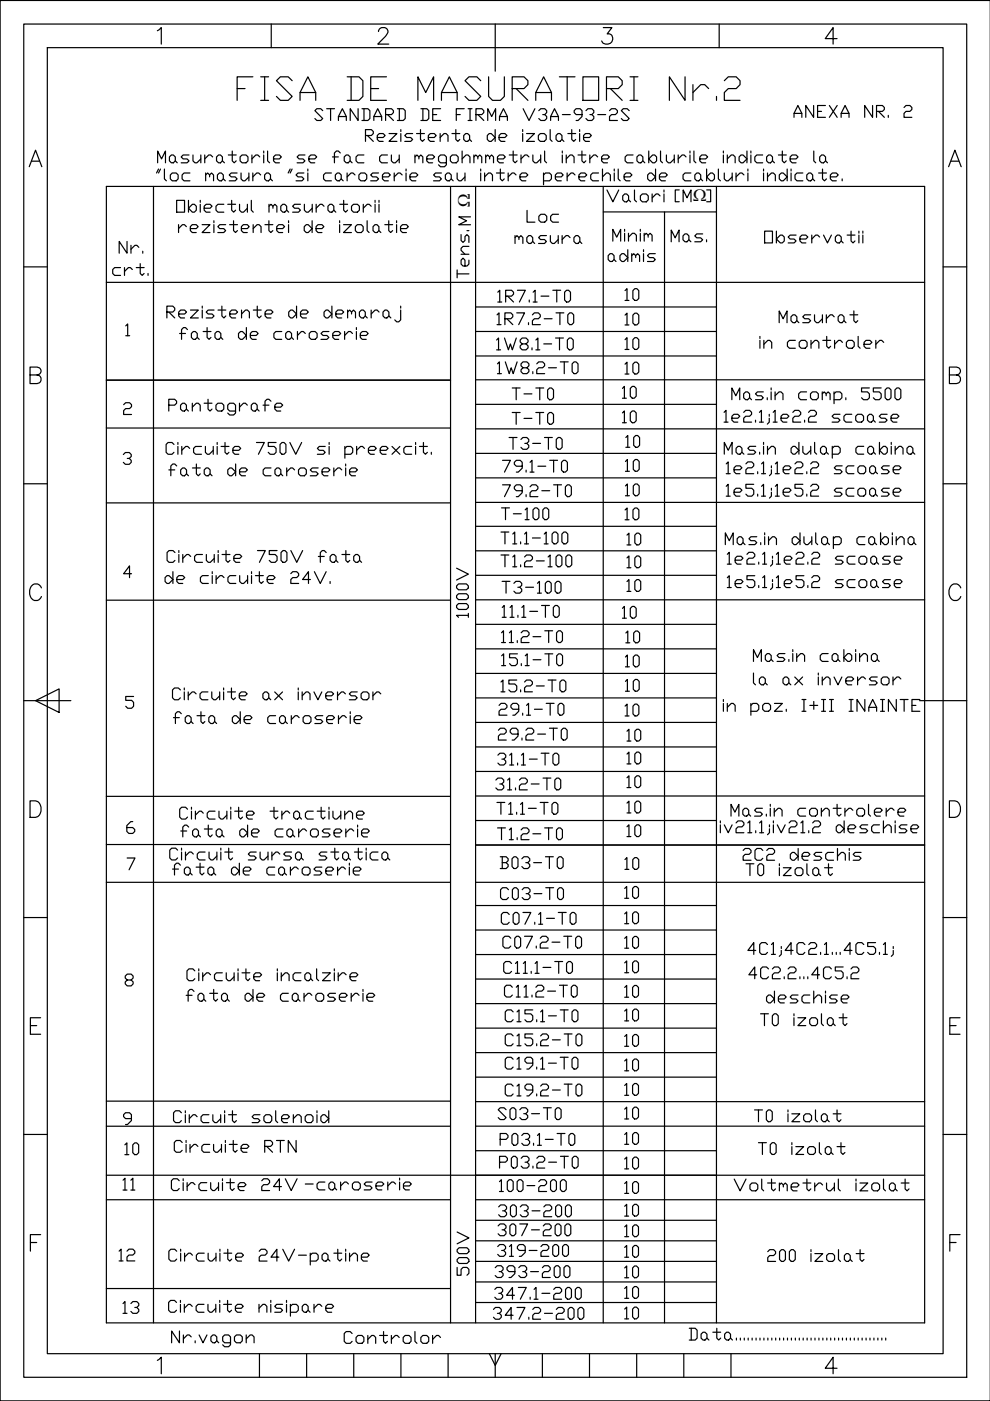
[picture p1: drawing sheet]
<svg xmlns="http://www.w3.org/2000/svg" width="210mm" height="297mm" viewBox="0 0 210 297" stroke-linecap="round" stroke-linejoin="round" font-family="sans-serif">
<!-- layer: 0 -->
<g fill="none" stroke="#000" stroke-width=".25">
<path d="M5 5.1h200v286.9h-200zM10 10.1h190v276.9h-190zM33.4 6.5l.8-.7v3.6M57.5 5.1v5M80.3 6.7a.89 .89 0 0 1 .6-.9h.7a.86 .86 0 0 1 .5 1.4l-2 2.2h2.3M105 5.1v10M127.9 5.8h1.8l-1 1.4a1.13 1.13 0 0 1 1.2 1.3 1.13 1.13 0 0 1-1.5 .9l-.5-.2-.3-.5M152.5 5.1v5M177.5 8.2h-2.5l1.6-2.4v3.6M210 .1h-210v296.9h210M6.2 35.3l1.3-3.5 1.4 3.5M6.7 34.2h1.7"/>
<path d="M22.6 39.5h173.4v241h-173.4zM32.5 39.5v241M33.4 34.5v-2.5l.8 1.7 .9-1.7v2.5M33.6 35.8l-.4 .9M34 35.8l-.4 .9M34.9 35.8v2.1l.4 .4M35.9 33.3l.4-.4h.4l.5 .4v.8l-.5 .4h-.4l-.4-.4zM36.1 37.1l.4-.4h.9l.4 .4v.8l-.4 .4h-.9l-.4-.4zM37.2 34.1l.4 .4M40.1 32.9h-1.3l-.4 .4 .4 .4h.9l.4 .4-.4 .4h-1.3M40.3 36.7h-1.3l-.4 .4v.8l.4 .4h1.3M40.9 32.9v1.2l.4 .4h.5l.8-.8"/>
<path d="M42.6 32.9v1.6M43.4 32.9v1.6M43.6 37.1l.4-.4 .4 .4v.4M43.6 36.7v1.6M44.4 37.1l.5-.4 .4 .4v1.2M45.1 33.3l-.4-.4h-.5l-.8 .8M45.9 33.3l.4-.4h.4l.5 .4v.8l-.5 .4h-.4l-.4-.4zM46.1 37.1l.4-.4h.4l.4 .4v.8l-.4 .4h-.4l-.4-.4zM47.2 34.1l.4 .4M47.3 37.9l.5 .4M48.4 32.9h1.7M49.2 32v2.1l.5 .4 .4-.4"/>
<path d="M50.3 36.7h-1.3l-.4 .4 .4 .4h.9l.4 .4-.4 .4h-1.3M50.9 33.3l.4-.4h.9l.4 .4v.8l-.4 .4h-.9l-.4-.4zM51.1 36.7v1.2l.4 .4h.4l.9-.8M52.8 36.7v1.6M53.4 32.9v1.6M53.6 36.7v1.6M55.1 33.3l-.4-.4h-.5l-.8 .8M55.3 37.1l-.4-.4h-.5l-.8 .8M55.9 32v.4M55.9 32.9v1.6M56.1 37.1l.4-.4h.4l.5 .4v.8l-.5 .4h-.4l-.4-.4zM56.7 32v2.1l.5 .4"/>
<path d="M57.4 37.9l.4 .4M58 33.7h1.2l.5-.4-.5-.4h-.8l-.4 .4v.8l.4 .4h.8M61.5 35.8l-.4 .9M61.9 35.8l-.4 .9M64.4 36.7h-1.2l-.4 .4 .4 .4h.8l.4 .4-.4 .4h-1.2M64.7 32.9h-1.3l-.4 .4 .4 .4h.8l.5 .4-.5 .4h-1.2M65.3 35.8v.5M65.3 36.7v1.6M65.5 33.7h1.2l.5-.4-.5-.4h-.8l-.4 .4v.8l.4 .4h.8M70.3 36.7h-1.3l-.4 .4v.8l.4 .4h1.3M70.5 33.3h1.2M71.1 37.1l.4-.4h.4l.4 .4v.8l-.4 .4h-.4l-.4-.4z"/>
<path d="M72.2 32.4l-.5-.4h-.4l-.4 .4v2.1M72.3 37.9l.5 .4M73 33.3l.4-.4h.4l.4 .4v.8l-.4 .4h-.4l-.4-.4zM73.6 36.7v1.6M74.2 34.1l.5 .4M75.3 37.1l-.5-.4h-.4l-.8 .8M76.1 37.1l.4-.4h.8l.5 .4v.8l-.5 .4h-.8l-.4-.4zM77.2 32.9h-1.3l-.4 .4v.8l.4 .4h1.3M80.3 36.7h-1.3l-.4 .4 .4 .4h.8l.5 .4-.5 .4h-1.2M81.1 37.5h1.2l.5-.4-.5-.4h-.8l-.4 .4v.8l.4 .4h.8M82.1 32.9h-1.2l-.4 .4v.8l.4 .4h1.2M83 32.9v1.2l.4 .4h.4l.8-.8"/>
<path d="M83.6 36.7v1.6M84.6 32.9v1.6M85.3 37.1l-.5-.4h-.4l-.8 .8M86.1 35.8v.5M86.1 36.7v1.6M86.9 37.5h1.3l.4-.4-.4-.4h-.9l-.4 .4v.8l.4 .4h.9M88 33.3l.4-.4 .4 .4v.4M88 32.9v1.6M88.8 33.3l.4-.4 .5 .4v1.2M90.5 33.7h1.2l.4-.4-.4-.4h-.8l-.4 .4v.8l.4 .4h.8M93.6 36.7h-1.3l-.4 .4 .4 .4h.9l.4 .4-.4 .4h-1.3M94.4 37.1l.4-.4h.4l.5 .4v.8l-.5 .4h-.4l-.4-.4z"/>
<path d="M94.6 34.5h-1.2l-.4-.4v-.8l.4-.4h.8l.4 .4v1.6l-.4 .5h-.8l-.4-.5M95.5 39.5v241M95.7 37.9l.4 .4M95.9 32.9h.8l.4 .4v.8l-.4 .4h-.8l-.4-.4v-.8zM96.9 36.7v1.2l.4 .4h.5l.8-.8M98 33.7l.8-.8h.4l.4 .4v1.2M98 32v2.5M98.6 36.7v1.6M100.5 33.3l.4-.4 .4 .4v.4M100.5 32.9v1.6M100.8 39.5v241M101.3 33.3l.4-.4 .4 .4v1.2"/>
<path d="M101.9 35.8v.5M101.9 36.7v1.6M102.8 37.5l.8-.8h.4l.4 .4v1.2M102.8 36.7v1.6M103 33.3l.4-.4 .4 .4v.4M103 32.9v1.6M103.8 33.3l.4-.4 .4 .4v1.2M105.3 36.7h1.6M105.5 33.7h1.2l.4-.4-.4-.4h-.8l-.4 .4v.8l.4 .4h.8M106.1 35.8v2.1l.4 .4 .4-.4M107.7 36.7v1.6M108.8 32v2.1l.4 .4 .4-.4"/>
<path d="M109.4 37.1l-.4-.4h-.4l-.9 .8M110.2 37.5h1.3l.4-.4-.4-.4h-.8l-.5 .4v.8l.5 .4h.8M110.5 32.9v1.6M112.1 33.3l-.4-.4h-.4l-.8 .8M113 32.9v1.2l.4 .4h.4l.8-.8M114.6 32.9v1.6M115.2 37.1l.5-.4h.8l.4 .4v.8l-.4 .4h-1.3M115.2 36.7v2.5M115.5 32v2.1l.4 .4M117.8 37.5h1.2l.4-.4-.4-.4h-.8l-.4 .4v.8l.4 .4h.8M119.2 32.9v1.6M120.1 33.7l.8-.8h.4l.4 .4v1.2"/>
<path d="M120.1 32.9v1.6M120.2 36.7v1.6M121.9 37.1l-.4-.4h-.4l-.9 .8M122.7 37.5h1.3l.4-.4-.4-.4h-.8l-.5 .4v.8l.5 .4h.8M123.4 32v2.1l.4 .4 .4-.4M125.1 32.9v1.6M126.7 33.3l-.4-.4h-.4l-.8 .8M126.9 36.7h-1.2l-.5 .4v.8l.5 .4h1.2M127.6 33.7h1.2l.4-.4-.4-.4h-.8l-.4 .4v.8l.4 .4h.8M127.7 37.5l.9-.8h.4l.4 .4v1.2M127.7 35.8v2.5M127.9 39.5v241"/>
<path d="M130.2 35.8v.5M130.2 36.7v1.6M131.1 35.8v2.1l.4 .4M132.3 37.5h1.3l.4-.4-.4-.4h-.9l-.4 .4v.8l.4 .4h.9M134.2 32.9h-1.2l-.5 .4v.8l.5 .4h1.2M135 33.3l.5-.4h.4l.4 .4v.8l-.4 .4h-.4l-.5-.4zM136.3 34.1l.4 .4M137.3 37.1l.4-.4h.5l.8 .8-.8 .8h-.5l-.4-.4zM137.6 32v2.5M138.4 32.9h.4l.4 .4v.8l-.4 .4h-.4l-.8-.8zM139 35.8v2.5M139.8 37.5h1.3l.4-.4-.4-.4h-.9l-.4 .4v.8l.4 .4h.9"/>
<path d="M140 32v2.1l.5 .4M141.3 32.9v1.2l.4 .4h.4l.9-.8M143 32.9v1.6M143.8 32.9v1.6M145.5 33.3l-.5-.4h-.4l-.8 .8M146.3 32v.4M146.3 32.9v1.6M146.5 36.7h-1.3l-.4 .4v.8l.4 .4h1.3M147.1 32v2.1l.4 .4M147.3 37.1l.4-.4h.5l.4 .4v.8l-.4 .4h-.5l-.4-.4zM148.4 33.7h1.2l.4-.4-.4-.4h-.8l-.4 .4v.8l.4 .4h.8M149.8 37.5l.9-.8h.4l.4 .4v.8l-.4 .4h-.4z"/>
<path d="M149.8 35.8v2.5M151.9 39.5v241M152.3 35.8v2.1l.4 .4M153.4 32v.4M153.4 32.9v1.6M153.6 36.7v1.2l.4 .4h.4l.8-.8M154.2 33.7l.8-.8h.5l.4 .4v1.2M154.2 32.9v1.6M155.2 36.7v1.6M156.1 36.7v1.6M157.1 32.9h.4l.9 .8-.9 .8h-.4l-.4-.4v-.8zM157.7 37.1l-.4-.4h-.4l-.8 .8"/>
<path d="M158.4 32v2.5M158.6 35.8v.5M158.6 36.7v1.6M159.2 32v.4M159.2 32.9v1.6M161.7 32.9h-1.2l-.5 .4v.8l.5 .4h1.2M161.9 35.8v.5M161.9 36.7v1.6M162.7 37.5l.9-.8h.4l.4 .4v1.2M162.7 36.7v1.6M163 32.9h.4l.4 .4v.8l-.4 .4h-.4l-.5-.4v-.8zM163.8 34.1l.4 .4"/>
<path d="M165 32.9h1.7M165.2 37.1l.5-.4h.4l.8 .8-.8 .8h-.4l-.5-.4zM165.9 32v2.1l.4 .4 .4-.4M166.9 35.8v2.5M167.5 33.7h1.3l.4-.4-.4-.4h-.8l-.5 .4v.8l.5 .4h.8M167.7 35.8v.5M167.7 36.7v1.6M170.2 36.7h-1.2l-.4 .4v.8l.4 .4h1.2M171.1 37.1l.4-.4h.4l.4 .4v.8l-.4 .4h-.4l-.4-.4zM172.3 37.9l.4 .4M172.5 32v2.1l.5 .4M173.6 36.7h1.6"/>
<path d="M173.8 33.3l.4-.4h.4l.4 .4v.8l-.4 .4h-.4l-.4-.4zM174.4 35.8v2.1l.4 .4 .4-.4M175 34.1l.5 .4M176.1 37.5h1.2l.4-.4-.4-.4h-.8l-.4 .4v.8l.4 .4h.8M178.6 37.9v.4M201.1 35.3l1.4-3.5 1.3 3.5M201.6 34.2h1.7M5 56.6h5M22.6 59.9h173.4M127.9 44.9h24M129.9 51.1v-2.5l.9 1.7 .8-1.7v2.5M132.4 48.6v.4"/>
<path d="M132.4 49.5v1.6M133.3 50.3l.8-.8h.4l.4 .4v1.2M133.3 49.5v1.6M135.8 48.6v.4M135.8 49.5v1.6M136.6 49.9l.4-.4 .4 .4v.4M136.6 49.5v1.6M137.4 49.9l.4-.4 .5 .4v1.2M140.9 44.9v235.6M200 56.6h5M6.4 79.5h1.5l.5-.2a.8 .8 0 0 0 0-1.3l-.5-.2h-1.5v3.5h1.5a.92 .92 0 0 0 .8-.9 .92 .92 0 0 0-.8-.9M26.7 69.1l.4-.4v2.5"/>
<path d="M26.7 71.2h.8M35.4 66.2h1.2l.5-.5v-.4l-.5-.4h-1.2v2.5M35.8 66.2l1.3 1.2M37.9 66.6h1.2l.4-.4-.4-.5h-.8l-.4 .5v.8l.4 .4h.8M40.4 65.7h1.6l-1.6 1.7h1.6M42.9 64.9v.4M42.9 65.7v1.7M45.4 65.7h-1.3l-.4 .5 .4 .4h.9l.4 .4-.4 .4h-1.3M46.2 65.7h1.7M47 64.9v2.1l.5 .4 .4-.4M48.7 66.6h1.3l.4-.4-.4-.5h-.9l-.4 .5v.8l.4 .4h.9M51.2 66.6l.8-.9h.5l.4 .5v1.2"/>
<path d="M51.2 65.7v1.7M53.7 65.7h1.7M54.5 64.9v2.1l.5 .4 .4-.4M56.2 66.6h1.3l.4-.4-.4-.5h-.9l-.4 .5v.8l.4 .4h.9M61.6 65.7h.4l.9 .9-.9 .8h-.4l-.4-.4v-.8zM62.9 64.9v2.5M63.7 66.6h1.3l.4-.4-.4-.5h-.9l-.4 .5v.8l.4 .4h.9M69.1 65.7h.4l.9 .9-.9 .8h-.4l-.4-.4v-.8zM70.4 64.9v2.5M71.2 66.6h1.3l.4-.4-.4-.5h-.9l-.4 .5v.8l.4 .4h.9M73.7 66.2l.4-.5 .4 .5v.4M73.7 65.7v1.7"/>
<path d="M74.5 66.2l.5-.5 .4 .5v1.2M76.6 65.7h.4l.4 .5v.8l-.4 .4h-.4l-.4-.4v-.8zM78.7 65.7v1.7M80.4 66.2l-.4-.5h-.5l-.8 .9M81.6 65.7h.4l.5 .5v.8l-.5 .4h-.4l-.4-.4v-.8zM82.5 67l.4 .4M85 65.7v2.1l-.5 .4h-.4l-.4-.4M85 64.9v.4M100.8 65.1h51.1M100.8 70.3h51.1M100.8 75.5h51.1M201.3 79.5h1.5l.5-.2a.8 .8 0 0 0 0-1.3l-.5-.2h-1.5v3.5h1.5a.92 .92 0 0 0 .9-.9 .92 .92 0 0 0-.9-.9"/>
<path d="M22.6 90.7h72.9M22.6 80.6h72.9M26.2 96.4l.4-.5h.8l.4 .5v.4l-.4 .4h-.4M26.2 85.8l.4-.4h.9l.4 .4v.4l-.4 .4h-.9l-.4 .5v.8h1.7M27.4 97.2l.4 .4v.4l-.4 .4h-.8l-.4-.4M36.9 94.2l-.4-.4h-.9l-.4 .4v1.7l.4 .4h.9l.4-.4M37.7 93.8v.4M37.7 94.7v1.6M38.5 94.7v1.6M40.2 95.1l-.4-.4h-.4l-.9 .8M42.7 94.7h-1.2l-.5 .4v.8l.5 .4h1.2M43.6 94.7v1.2l.4 .4h.4l.8-.8"/>
<path d="M45.2 94.7v1.6M46 93.8v.4M46 94.7v1.6M46.9 94.7h1.6M47.7 93.8v2.1l.4 .4 .4-.4M49.4 95.5h1.2l.4-.4-.4-.4h-.8l-.4 .4v.8l.4 .4h.8M54.4 93.8h1.6l-1.2 2.5M58.5 93.8h-1.6v.9h1.2l.4 .4v.8l-.4 .4h-.8l-.4-.4M59.4 94.2l.4-.4h.4l.4 .4v1.7l-.4 .4h-.4l-.4-.4zM61.5 93.8l1.2 2.5 1.3-2.5M69 94.7h-1.3l-.4 .4 .4 .4h.8l.5 .4-.5 .4h-1.2M69.8 93.8v.4"/>
<path d="M69.8 94.7v1.6M73.1 95.1l.4-.4h.9l.4 .4v.8l-.4 .4h-1.3M73.1 94.7v2.5M75.6 94.7v1.6M77.3 95.1l-.4-.4h-.4l-.9 .8M78.1 95.5h1.3l.4-.4-.4-.4h-.9l-.4 .4v.8l.4 .4h.9M80.6 95.5h1.3l.4-.4-.4-.4h-.9l-.4 .4v.8l.4 .4h.9M83.1 94.7l1.7 1.6M84.8 94.7l-1.7 1.6M87.3 94.7h-1.3l-.4 .4v.8l.4 .4h1.3M88.1 93.8v.4M88.1 94.7v1.6"/>
<path d="M88.9 94.7h1.7M89.8 93.8v2.1l.4 .4 .4-.4M91.5 95.9v.4M100.8 96.1h51.1M100.8 90.9h95.2M100.8 85.7h51.1M100.8 80.5h95.2M153.5 87.4l.4-.4v2.5M153.5 89.5h.9M153.6 96.3v-2.5l.8 1.7 .8-1.7v2.5M154 98.3l.4-.4v2.5M155.2 84.7v-2.4l.8 1.6 .8-1.6v2.4"/>
<path d="M155.2 88.7h1.2l.5-.4-.5-.5h-.8l-.4 .5v.8l.4 .4h.8M155.6 99.6h1.3l.4-.4-.4-.4h-.8l-.5 .4v.8l.5 .4h.8M156.5 94.6h.4l.4 .4v.9l-.4 .4h-.4l-.4-.4v-.9zM157.3 95.9l.4 .4M157.7 83.5l.4-.4h.4l.4 .4v.8l-.4 .4h-.4l-.4-.4zM157.7 87.4l.4-.4h.8l.5 .4v.4l-.5 .5h-.8l-.4 .4v.8h1.7M158.1 98.3l.5-.4h.8l.4 .4v.5l-.4 .4h-.8l-.5 .4v.8h1.7M158.9 84.3l.4 .4M160.2 89.1v.4M160.2 94.6h-1.2l-.4 .4 .4 .5h.8l.4 .4-.4 .4h-1.2M161 87.4l.4-.4v2.5M161 89.5h.9"/>
<path d="M161.1 95.9v.4M161.5 98.3l.4-.4v2.5M161.8 83.1h-1.2l-.4 .4 .4 .4h.8l.4 .4-.4 .4h-1.2M161.9 93.8v.4M161.9 94.6v1.7M162.7 84.3v.4M162.7 95.5l.9-.9h.4l.4 .4v1.3M162.7 94.6v1.7M163.1 88.7v.8l-.4 .4M163.1 87.8v.5M163.5 82.3v.4M163.5 83.1v1.6"/>
<path d="M163.6 99.6v.8l-.5 .5M163.6 98.8v.4M163.9 87.4l.4-.4v2.5M163.9 89.5h.9M164.3 83.9l.9-.8h.4l.4 .4v1.2M164.3 83.1v1.6M164.4 98.3l.4-.4v2.5M165.6 88.7h1.2l.5-.4-.5-.5h-.8l-.4 .5v.8l.4 .4h.8M166.1 99.6h1.2l.4-.4-.4-.4h-.8l-.4 .4v.8l.4 .4h.8M167.7 95l.4-.4h.5l.8 .9-.8 .8h-.5l-.4-.4zM168.1 87.4l.4-.4h.8l.5 .4v.4l-.5 .5h-.8l-.4 .4v.8h1.7M168.6 98.3l.4-.4h.8l.4 .4v.5l-.4 .4h-.8l-.4 .4v.8h1.6"/>
<path d="M169.4 93.8v2.5M170.2 94.6v1.3l.4 .4h.5l.8-.8M170.6 89.1v.4M171 83.1h-1.2l-.5 .4v.8l.5 .4h1.2M171.4 87.4l.5-.4h.8l.4 .4v.4l-.4 .5h-.8l-.5 .4v.8h1.7M171.8 83.5l.5-.4h.8l.4 .4v.8l-.4 .4h-.8l-.5-.4zM171.9 98.3l.4-.4h.8l.5 .4v.5l-.5 .4h-.8l-.4 .4v.8h1.7M171.9 94.6v1.7M172.7 93.8v2.1l.4 .4M174 95l.4-.4h.4l.4 .4v.9l-.4 .4h-.4l-.4-.4zM174.3 83.5l.5-.4 .4 .4v.4M174.3 83.1v1.6"/>
<path d="M175.2 83.5l.4-.4 .4 .4v1.2M175.2 95.9l.4 .4M176.5 95l.4-.4h.8l.4 .4v.9l-.4 .4h-1.2M176.5 94.6v2.5M176.8 83.5l.4-.4h.9l.4 .4v.8l-.4 .4h-1.3M176.8 83.1v2.5M178.1 87.8h-1.3l-.4 .5 .4 .4h.9l.4 .4-.4 .4h-1.3M178.6 98.8h-1.3l-.4 .4 .4 .4h.8l.5 .4-.5 .4h-1.2M179.3 84.3v.4M180.6 87.8h-1.3l-.4 .5v.8l.4 .4h1.3M181 98.8h-1.2l-.4 .4v.8l.4 .4h1.2M181.4 88.3l.4-.5h.9l.4 .5v.8l-.4 .4h-.9l-.4-.4z"/>
<path d="M181.9 99.2l.4-.4h.8l.4 .4v.8l-.4 .4h-.8l-.4-.4zM183.1 94.6h-1.2l-.4 .4v.9l.4 .4h1.2M183.9 88.3l.4-.5h.5l.4 .5v.8l-.4 .4h-.5l-.4-.4zM184.3 82.3h-1.6v.8h1.2l.4 .4v.8l-.4 .4h-.8l-.4-.4M184.4 99.2l.4-.4h.4l.4 .4v.8l-.4 .4h-.4l-.4-.4zM184.4 94.6h.4l.4 .4v.9l-.4 .4h-.4l-.4-.4v-.9zM185.2 89.1l.4 .4M185.2 95.9l.4 .4M186.5 95.5l.8-.9h.4l.4 .4v.9l-.4 .4h-.4zM186.5 93.8v2.5M186.8 82.3h-1.6v.8h1.2l.4 .4v.8l-.4 .4h-.8l-.4-.4M188.1 82.3h.4l.4 .4v1.6l-.4 .4h-.4l-.4-.4v-1.6z"/>
<path d="M188.1 87.8h-1.3l-.4 .5 .4 .4h.9l.4 .4-.4 .4h-1.3M188.6 98.8h-1.3l-.4 .4 .4 .4h.8l.5 .4-.5 .4h-1.2M188.9 88.7h1.3l.4-.4-.4-.5h-.9l-.4 .5v.8l.4 .4h.9M189 93.8v.4M189 94.6v1.7M189.4 99.6h1.2l.5-.4-.5-.4h-.8l-.4 .4v.8l.4 .4h.8M189.7 82.7l.5-.4h.4l.4 .4v1.6l-.4 .4h-.4l-.5-.4zM189.8 95.5l.8-.9h.5l.4 .4v1.3M189.8 94.6v1.7M192.3 95l.4-.4h.4l.4 .4v.9l-.4 .4h-.4l-.4-.4zM193.5 95.9l.5 .4M5 102.6h5"/>
<path d="M22.6 106.6h72.9M100.8 106.5h95.2M100.8 101.3h51.1M100.8 111.6h51.1M100.8 116.8h51.1M107.1 112.8v2.5M108.7 113.2l.4-.4v2.5M111.2 113.2l.4-.4v2.5M112.9 114.1h1.7M115.4 113.2l.4-.4v2.5M117.5 112.8h.4l.4 .4v1.7l-.4 .4h-.4l-.4-.4v-1.7zM119.5 112.8h.5l.4 .4v1.7l-.4 .4h-.5l-.4-.4v-1.7z"/>
<path d="M153.8 115.5v-2.5l.8 1.6 .9-1.6v2.5M154 103.1l.4-.4v2.5M154 100.4h.8M154 105.2h.8M154.2 117.5l.4-.4v2.5M154.2 119.6h.8M155.6 104.4h1.3l.4-.5-.4-.4h-.8l-.5 .4v.9l.5 .4h.8M155.9 118.8h1.2l.4-.5-.4-.4h-.8l-.4 .4v.9l.4 .4h.8M156.7 113.8h.4l.4 .4v.8l-.4 .5h-.4l-.4-.5v-.8zM157.5 115l.5 .5M158.4 117.5l.4-.4h.8l.4 .4v.4l-.4 .4h-.8l-.4 .5v.8h1.6M159.8 102.7h-1.7v.8h1.3l.4 .4v.9l-.4 .4h-.8l-.5-.4"/>
<path d="M160.5 113.8h-1.3l-.4 .4 .4 .4h.8l.5 .4-.5 .5h-1.2M160.6 100v.4M160.6 104.8v.4M160.9 119.2v.4M161.3 115v.5M161.5 103.1l.4-.4v2.5M161.5 100.4h.8M161.5 105.2h.8M161.7 117.5l.4-.4v2.5M161.7 119.6h.8M162.1 113v.4M162.1 113.8v1.7"/>
<path d="M163 114.6l.8-.8h.4l.4 .4v1.3M163 113.8v1.7M163.6 104.4v.8l-.5 .4M163.6 103.5v.4M163.8 118.8v.8l-.4 .4M163.8 117.9v.4M164.4 103.1l.4-.4v2.5M164.4 100.4h.8M164.4 105.2h.8M164.6 117.5l.4-.4v2.5M164.6 119.6h.8M166.1 104.4h1.2l.4-.5-.4-.4h-.8l-.4 .4v.9l.4 .4h.8"/>
<path d="M166.3 118.8h1.2l.4-.5-.4-.4h-.8l-.4 .4v.9l.4 .4h.8M168.4 113.8h.4l.8 .8-.8 .9h-.4l-.4-.5v-.8zM168.8 117.5l.4-.4h.8l.4 .4v.4l-.4 .4h-.8l-.4 .5v.8h1.6M169.6 113v2.5M170.2 102.7h-1.6v.8h1.2l.4 .4v.9l-.4 .4h-.8l-.4-.4M170.5 113.8v1.2l.4 .5h.4l.8-.9M171.1 100v.4M171.1 104.8v.4M171.3 119.2v.4M171.9 103.1l.4-.4h.8l.5 .4v.4l-.5 .4h-.8l-.4 .5v.8h1.7M172.1 117.5l.4-.4h.9l.4 .4v.4l-.4 .4h-.9l-.4 .5v.8h1.7M172.1 113.8v1.7"/>
<path d="M173 113v2l.4 .5M174.6 113.8h.4l.5 .4v.8l-.5 .5h-.4l-.4-.5v-.8zM175.5 115l.4 .5M176.7 114.2l.4-.4h.8l.5 .4v.8l-.5 .5h-1.2M176.7 113.8v2.5M178.6 103.5h-1.3l-.4 .4 .4 .5h.8l.5 .4-.5 .4h-1.2M178.8 117.9h-1.3l-.4 .4 .4 .5h.9l.4 .4-.4 .4h-1.3M181 103.5h-1.2l-.4 .4v.9l.4 .4h1.2M181.3 117.9h-1.3l-.4 .4v.9l.4 .4h1.3M181.9 103.9l.4-.4h.8l.4 .4v.9l-.4 .4h-.8l-.4-.4zM182.1 118.3l.4-.4h.9l.4 .4v.9l-.4 .4h-.9l-.4-.4zM183.4 113.8h-1.3l-.4 .4v.8l.4 .5h1.3"/>
<path d="M184.2 114.2l.4-.4h.4l.4 .4v.8l-.4 .5h-.4l-.4-.5zM184.4 103.9l.4-.4h.4l.4 .4v.9l-.4 .4h-.4l-.4-.4zM184.6 118.3l.4-.4h.4l.5 .4v.9l-.5 .4h-.4l-.4-.4zM185.4 115l.5 .5M185.6 100l.4 .4M185.6 104.8l.4 .4M185.9 119.2l.4 .4M186.7 113v2.5M187.5 113.8h.4l.5 .4v.8l-.5 .5h-.4l-.8-.9zM188.6 103.5h-1.3l-.4 .4 .4 .5h.8l.5 .4-.5 .4h-1.2M188.8 117.9h-1.3l-.4 .4 .4 .5h.9l.4 .4-.4 .4h-1.3M189.2 113v.4"/>
<path d="M189.2 113.8v1.7M189.4 104.4h1.2l.5-.5-.5-.4h-.8l-.4 .4v.9l.4 .4h.8M189.6 118.8h1.3l.4-.5-.4-.4h-.9l-.4 .4v.9l.4 .4h.9M190 114.6l.9-.8h.4l.4 .4v1.3M190 113.8v1.7M192.9 113.8h.5l.4 .4v.8l-.4 .5h-.5l-.4-.5v-.8zM193.8 115l.4 .5M200 102.6h5M8.8 124.6a1.28 1.28 0 0 0-1.5-.8 1.28 1.28 0 0 0-1 1.3 1.61 1.61 0 0 0 1.6 2.2l.4-.2 .5-.6M22.6 127.3h72.9M27.9 121.6h-1.7l1.3-1.6v2.5M100.8 122h51.1"/>
<path d="M100.8 127.2h95.2M100.8 137.6h51.1M100.8 132.4h51.1M106.4 139l.4-.4v2.5M109.7 138.6h-1.7v.9h1.3l.4 .4v.8l-.4 .4h-.9l-.4-.4M111.4 139l.4-.4v2.5M113 139.9h1.7M116.4 138.6v2.5M118 139l.4-.4h.5l.4 .4v1.7l-.4 .4h-.5l-.4-.4zM154.2 122.5l.4-.4v2.5M154.2 124.6h.8M155.9 123.7h1.2l.4-.4-.4-.4h-.8l-.4 .4v.8l.4 .5h.8"/>
<path d="M160 122.1h-1.6v.8h1.2l.4 .4v.8l-.4 .5h-.8l-.4-.5M160.9 124.1v.5M161.7 122.5l.4-.4v2.5M161.7 124.6h.8M163.8 123.7v.9l-.4 .4M163.8 122.9v.4M164.6 122.5l.4-.4v2.5M164.6 124.6h.8M166.3 123.7h1.2l.4-.4-.4-.4h-.8l-.4 .4v.8l.4 .5h.8M170.4 122.1h-1.6v.8h1.2l.4 .4v.8l-.4 .5h-.8l-.4-.5M171.3 124.1v.5M172.1 122.5l.4-.4h.9l.4 .4v.4l-.4 .4h-.9l-.4 .4v.9h1.7"/>
<path d="M178.8 122.9h-1.3l-.4 .4 .4 .4h.9l.4 .4-.4 .5h-1.3M181.3 122.9h-1.3l-.4 .4v.8l.4 .5h1.3M182.1 123.3l.4-.4h.9l.4 .4v.8l-.4 .5h-.9l-.4-.5zM184.6 123.3l.4-.4h.4l.5 .4v.8l-.5 .5h-.4l-.4-.5zM185.9 124.1l.4 .5M188.8 122.9h-1.3l-.4 .4 .4 .4h.9l.4 .4-.4 .5h-1.3M189.6 123.7h1.3l.4-.4-.4-.4h-.9l-.4 .4v.8l.4 .5h.9M203.7 124.6a1.29 1.29 0 0 0-1.5-.8 1.29 1.29 0 0 0-1 1.3 1.62 1.62 0 0 0 1.7 2.2l.6-.5 .2-.3M5 148.6h10M7.5 148.6l5-2.5v5zM28.3 147.7h-1.6v.8h1.2l.4 .4v.8l-.4 .5h-.8l-.4-.5M100.8 142.8h51.1"/>
<path d="M100.8 148h51.1M100.8 153.2h51.1M100.8 158.4h51.1M106.4 141.1h.8M110.5 140.7v.4M111.4 141.1h.8M153.4 148.3v.4M153.4 149.1v1.7M154.2 150l.8-.9h.5l.4 .5v1.2M154.2 149.1v1.7M159.2 149.6l.4-.5h.9l.4 .5v.8l-.4 .4h-1.3M159.2 149.1v2.5"/>
<path d="M161.7 149.6l.4-.5h.9l.4 .5v.8l-.4 .4h-.9l-.4-.4zM164.2 149.1h1.7l-1.7 1.7h1.7M166.7 150.4v.4M170 150.8h.9M170.5 148.3v2.5M171.7 149.6h1.7M172.5 148.7v1.7M174.2 150.8h.8M174.6 148.3v2.5M175.9 150.8h.8M176.3 148.3v2.5M180 150.8h.9"/>
<path d="M180.4 148.3v2.5M183.4 148.3v2.5l-1.7-2.5v2.5M184.2 150.8v-.8l.8-1.7 .9 1.7v.8M184.2 150h1.7M186.7 150.8h.8M187.1 148.3v2.5M190 148.3v2.5l-1.6-2.5v2.5M191.7 148.3v2.5M193.4 149.6h.8M195 148.6h10M195 148.3h-1.6v2.5h1.6M6.4 169.8h1.1a1.87 1.87 0 0 1 1.2 1.7 1.87 1.87 0 0 1-1.2 1.8h-1.1z"/>
<path d="M22.6 179.1h72.9M22.6 168.8h72.9M28.1 174.2h-.4l-.8 .8v1.3l.4 .4h.8l.5-.4v-.4l-.5-.4h-1.2M48.5 179.8v2.1l.4 .4 .4-.4M71 179.8v2.1l.4 .4 .4-.4M76 179.8v2.1l.4 .4 .4-.4M100.8 179.2h95.2M100.8 163.6h51.1M100.8 168.8h95.2M100.8 174h51.1M152.7 174.9v1.7M153.6 174.9l.8 1.7 .8-1.7"/>
<path d="M156.1 174.5l.4-.5h.8l.4 .5v.4l-.4 .4h-.8l-.4 .4v.9h1.6M158.6 174.5l.4-.5v2.6M158.6 176.6h.8M160.2 176.1v.5M161.1 174.5l.4-.5v2.6M161.1 176.6h.8M163.1 175.7v.9l-.4 .4M164 174.9v1.7M164.8 174.9l.8 1.7 .9-1.7M167.3 174.5l.4-.5h.9l.4 .5v.4l-.4 .4h-.9l-.4 .4v.9h1.7M169.8 174.5l.4-.5v2.6M169.8 176.6h.8"/>
<path d="M171.5 176.1v.5M172.3 174.5l.4-.5h.9l.4 .5v.4l-.4 .4h-.9l-.4 .4v.9h1.7M177.7 174.9h.4l.9 .8-.9 .9h-.4l-.4-.5v-.8zM179 174v2.6M179.8 175.7h1.2l.5-.4-.5-.4h-.8l-.4 .4v.8l.4 .5h.8M184 174.9h-1.3l-.4 .4 .4 .4h.8l.5 .4-.5 .5h-1.2M186.5 174.9h-1.3l-.4 .4v.8l.4 .5h1.3M187.3 175.7l.8-.8h.5l.4 .4v1.3M187.3 174v2.6M189.8 174.9v1.7M192.3 174.9h-1.2l-.5 .4 .5 .4h.8l.4 .4-.4 .5h-1.3M193.1 175.7h1.3l.4-.4-.4-.4h-.9l-.4 .4v.8l.4 .5h.9"/>
<path d="M201.3 169.8h1.2a1.87 1.87 0 0 1 1.2 1.7 1.87 1.87 0 0 1-1.2 1.8h-1.2zM5 194.5h5M22.6 187.1h72.9M27 181.9h1.6l-1.2 2.5M37.7 180.2l-.5-.4h-.8l-.4 .4v1.7l.4 .4h.8l.5-.4M80.1 180.7h-1.2l-.4 .4v.8l.4 .4h1.2M81 181.1l.4-.4h.4l.4 .4v.8l-.4 .4h-.4l-.4-.4zM82.2 181.9l.4 .4M100.8 187.1h95.2M100.8 192h51.1M100.8 197.2h51.1M185.6 199.9h-1.6v.8h1.2l.4 .4v.8l-.4 .4h-.8l-.4-.4"/>
<path d="M200 194.5h5M6.4 217.5h1.4M8.6 215.8h-2.2v3.5h2.2M27 207.8l-.4-.4v-.5l.4-.4h.8l.4 .4v.5l-.4 .4h-.8l-.4 .4v.4l.4 .4h.8l.4-.4v-.4l-.4-.4M100.8 202.4h51.1M100.8 207.6h51.1M100.8 212.8h51.1M100.8 218h51.1M108.8 214.5l-.4-.4h-.9l-.4 .4v1.7l.4 .4h.9l.4-.4M109.6 214.5l.4-.4v2.5M113 214.1h-1.7v.9h1.2l.5 .4v.8l-.5 .4h-.8l-.4-.4M113.8 216.2v.4"/>
<path d="M114.6 214.5l.4-.4v2.5M116.3 215.4h1.7M119.6 214.1v2.5M121.3 214.5l.4-.4h.4l.4 .4v1.7l-.4 .4h-.4l-.4-.4zM160.2 201.5h-1.6l1.2-1.6v2.4M160.4 206.7h-1.6l1.2-1.7v2.5M162.7 200.3l-.4-.4h-.8l-.4 .4v1.6l.4 .4h.8l.4-.4M162.9 205.4l-.4-.4h-.8l-.4 .4v1.7l.4 .4h.8l.4-.4M163.6 200.3l.4-.4v2.4M163.6 202.3h.8M163.8 205.4l.4-.4h.8l.4 .4v.5l-.4 .4h-.8l-.4 .4v.8h1.6M165.7 201.5v.8l-.5 .5"/>
<path d="M165.7 200.7v.4M166.3 207.1v.4M167.1 205.4l.4-.4h.8l.5 .4v.5l-.5 .4h-.8l-.4 .4v.8h1.7M168.1 201.5h-1.6l1.2-1.6v2.4M169.6 207.1v.4M170.4 207.1v.4M170.6 200.3l-.4-.4h-.8l-.4 .4v1.6l.4 .4h.8l.4-.4M171.3 207.1v.4M171.5 200.3l.4-.4h.8l.4 .4v.4l-.4 .4h-.8l-.4 .4v.8h1.6M173.8 206.7h-1.7l1.3-1.7v2.5M174 201.9v.4M174.8 200.3l.4-.4v2.4"/>
<path d="M174.8 202.3h.8M176.3 205.4l-.4-.4h-.9l-.4 .4v1.7l.4 .4h.9l.4-.4M176.5 201.9v.4M177.3 201.9v.4M178.1 201.9v.4M178.8 205h-1.7v.9h1.3l.4 .4v.8l-.4 .4h-.9l-.4-.4M179.6 207.1v.4M180.4 205.4l.4-.4h.9l.4 .4v.5l-.4 .4h-.9l-.4 .4v.8h1.7M180.6 201.5h-1.6l1.2-1.6v2.4M183.1 200.3l-.4-.4h-.8l-.4 .4v1.6l.4 .4h.8l.4-.4M186.5 201.9v.4M187.3 200.3l.4-.4v2.4"/>
<path d="M187.3 202.3h.8M189.4 201.5v.8l-.4 .5M189.4 200.7v.4M201.4 217.5h1.3M203.5 215.8h-2.1v3.5h2.1M22.6 233.5h72.9M22.6 238.8h72.9M27.9 237.2h-1.3l-.4-.5v-.4l.4-.4h.9l.4 .4v1.3l-.9 .8h-.4M100.8 238.8h95.2M100.8 223.2h51.1M100.8 228.4h51.1M100.8 233.6h95.2"/>
<path d="M5 240.5h5M22.6 249.2h173.4M22.6 254.4h72.9M100.8 244h51.1M100.8 254.4h95.2M100.8 258.7h51.1M200 240.5h5M6.4 263.4h1.4M8.6 261.8h-2.2v3.5M22.6 273.2h72.9M37.4 276.1l-.4-.4h-.8l-.4 .4v1.7l.4 .4h.8l.4-.4M37.5 265.3l-.4-.4h-.9l-.4 .4v1.7l.4 .4h.9l.4-.4"/>
<path d="M38.3 275.7v.4M38.3 276.5v1.7M38.3 264.9v.4M38.3 265.7v1.7M39.1 276.5v1.7M39.1 265.7v1.7M40.8 277l-.5-.5h-.4l-.8 .9M40.8 266.1l-.4-.4h-.4l-.9 .8M43.3 276.5h-1.3l-.4 .5v.8l.4 .4h1.3M43.3 265.7h-1.3l-.4 .4v.9l.4 .4h1.3M44.1 276.5v1.3l.4 .4h.4l.9-.8M44.1 265.7v1.3l.4 .4h.5l.8-.9"/>
<path d="M45.8 276.5v1.7M45.8 265.7v1.7M46.6 275.7v.4M46.6 276.5v1.7M46.6 264.9v.4M46.6 265.7v1.7M47.4 276.5h1.7M47.5 265.7h1.6M48.2 275.7v2.1l.5 .4 .4-.4M48.3 264.9v2.1l.4 .4 .4-.4M49.9 277.4h1.3l.4-.4-.4-.5h-.9l-.4 .5v.8l.4 .4h.9M50 266.5h1.2l.4-.4-.4-.4h-.8l-.4 .4v.9l.4 .4h.8"/>
<path d="M54.9 277.4l.8-.9h.5l.4 .5v1.2M54.9 276.5v1.7M55 265.3l.4-.4h.8l.4 .4v.4l-.4 .4h-.8l-.4 .4v.9h1.6M57.4 275.7v.4M57.4 276.5v1.7M59.1 266.5h-1.6l1.2-1.6v2.5M59.9 276.5h-1.2l-.4 .5 .4 .4h.8l.4 .4-.4 .4h-1.2M60 264.9l1.2 2.5 1.3-2.5M60.7 275.7v.4M60.7 276.5v1.7M61.6 277l.4-.5h.8l.4 .5v.8l-.4 .4h-1.2M61.6 276.5v2.5"/>
<path d="M63.3 266.1h1.7M64.5 276.5h.4l.4 .5v.8l-.4 .4h-.4l-.4-.4v-.8zM65.3 277.8l.4 .4M65.8 266.1l.4-.4h.8l.5 .4v.9l-.5 .4h-1.2M65.8 265.7v2.5M66.6 276.5v1.7M68.2 277l-.4-.5h-.4l-.8 .9M68.3 266.1l.4-.4h.4l.4 .4v.9l-.4 .4h-.4l-.4-.4zM69.1 277.4h1.2l.4-.4-.4-.5h-.8l-.4 .5v.8l.4 .4h.8M69.5 267l.5 .4M70.8 265.7h1.7M71.6 264.9v2.1l.4 .4 .5-.4"/>
<path d="M73.3 264.9v.4M73.3 265.7v1.7M74.1 266.5l.9-.8h.4l.4 .4v1.3M74.1 265.7v1.7M76.6 266.5h1.3l.4-.4-.4-.4h-.9l-.4 .4v.9l.4 .4h.9M100.8 263.1h51.1M100.8 267.4h51.1M100.8 271.8h51.1M100.8 276.2h51.1M201.4 263.4h1.3M203.5 261.8h-2.1v3.5M33.4 288.4l.8-.6v3.5"/>
<path d="M38 282.2v2.5l-1.6-2.5v2.5M38.9 283v1.7M40.5 283.4l-.4-.4h-.4l-.8 .9M41.4 284.3v.4M42.2 283l.8 1.7 .9-1.7M44.7 283.4l.4-.4h.4l.5 .4v.9l-.5 .4h-.4l-.4-.4zM46 284.3l.4 .4M48.9 284.7h-1.3l-.4-.4v-.9l.4-.4h.9l.4 .4v1.7l-.4 .4h-.9l-.4-.4M49.7 283.4l.4-.4h.9l.4 .4v.9l-.4 .4h-.9l-.4-.4zM52.2 283.9l.8-.9h.5l.4 .4v1.3M52.2 283v1.7M55 287v5"/>
<path d="M65 287v5M75 287v5M85 287v5M95 287v5M103.7 287l1.3 2.5 1.2-2.5M105 287v5M115 287v5M125 287v5M135 287v5M145 287v5M146.1 281.6h1.3l.4 .4v1.7l-.4 .4h-1.3M146.6 281.6v2.5"/>
<path d="M148.6 282.9l.5-.4h.4l.4 .4v.8l-.4 .4h-.4l-.5-.4zM149.9 283.7l.4 .4M151.1 282.5h1.7M152 281.6v2.1l.4 .4 .4-.4M154.1 282.5h.4l.4 .4v.8l-.4 .4h-.4l-.5-.4v-.8zM154.9 283.7l.4 .4M155 287v5M156.1 283.7v.4M157 283.7v.4M157.8 283.7v.4M158.6 283.7v.4M159.5 283.7v.4"/>
<path d="M160.3 283.7v.4M161.1 283.7v.4M162 283.7v.4M162.8 283.7v.4M163.6 283.7v.4M164.5 283.7v.4M165.3 283.7v.4M166.1 283.7v.4M167 283.7v.4M167.8 283.7v.4M168.6 283.7v.4M169.5 283.7v.4"/>
<path d="M170.3 283.7v.4M171.1 283.7v.4M172 283.7v.4M172.8 283.7v.4M173.6 283.7v.4M174.5 283.7v.4M175.3 283.7v.4M176.1 283.7v.4M177 283.7v.4M177.5 290.1h-2.5l1.6-2.3v3.5M177.8 283.7v.4M178.6 283.7v.4"/>
<path d="M179.5 283.7v.4M180.3 283.7v.4M181.1 283.7v.4M182 283.7v.4M182.8 283.7v.4M183.6 283.7v.4M184.5 283.7v.4M185.3 283.7v.4M186.1 283.7v.4M187 283.7v.4M187.8 283.7v.4"/>
</g>
<text font-size="8.8" x="49" y="22.6">FISA DE MASURATORI Nr.2</text>
<text font-size="7.1" x="34.6" y="89.3">Pantografe</text>
<g font-size="6.2">
<text x="131.2" y="75.5">10</text>
<text x="130.9" y="91">10</text>
<text x="106.5" y="96.7">T3-T0</text>
<text x="131.6" y="163.3">10</text>
<text x="156.3" y="183.8">2C2 deschis</text>
<text x="104.8" y="249.1">P03.2-T0</text>
<text x="104.4" y="267.8">319-200</text>
</g>
<g font-size="5.7">
<text x="65.6" y="26.8">STANDARD DE FIRMA V3A-93-2S</text>
<text x="167.2" y="26.1">ANEXA NR. 2</text>
<text x="76.2" y="31">Rezistenta de izolatie</text>
<text x="36.3" y="46.2">Obiectul masuratorii</text>
<text x="127.4" y="44.1">Valori</text>
<text x="141.8" y="44.1">[M ]</text>
<text x="36.7" y="50.4">rezistentei de izolatie</text>
<text x="110.4" y="48.3">Loc</text>
<text x="141.1" y="52.6">Mas.</text>
<text x="160.9" y="52.6">Observatii</text>
<text x="22.6" y="59.6">crt.</text>
<text x="24" y="55">Nr.</text>
<text x="100.2" y="60" transform="rotate(-90 100.2 60)">Tens.</text>
<text x="127.7" y="56.8">admis</text>
<text x="104.4" y="65.3">1R7.1-T0</text>
<text x="131.2" y="64.9">10</text>
<text x="104.1" y="70.2">1R7.2-T0</text>
<text x="131.2" y="70.2">10</text>
<text x="164" y="69.5">Masurat</text>
<text x="36.7" y="73">fata de caroserie</text>
<text x="104.1" y="75.5">1W8.1-T0</text>
<text x="159.8" y="75.1">in controler</text>
<text x="104.1" y="80.4">1W8.2-T0</text>
<text x="131.2" y="80.4">10</text>
<text x="107.2" y="86.1">T-T0</text>
<text x="130.9" y="85.7">10</text>
<text x="107.2" y="91">T-T0</text>
<text x="131.6" y="96">10</text>
<text x="34.6" y="102">fata de caroserie</text>
<text x="105.5" y="101.2">79.1-T0</text>
<text x="131.2" y="101.2">10</text>
<text x="105.5" y="106.5">79.2-T0</text>
<text x="131.2" y="106.2">10</text>
<text x="105.1" y="111.5">T-100</text>
<text x="131.2" y="111.5">10</text>
<text x="131.6" y="116.8">10</text>
<text x="33.9" y="124.9">de circuite 24V.</text>
<text x="34.2" y="120.3">Circuite 750V fata</text>
<text x="105.1" y="121.4">T1.2-100</text>
<text x="131.6" y="121.7">10</text>
<text x="100.2" y="131.9" transform="rotate(-90 100.2 131.9)">1000V</text>
<text x="105.1" y="127">T3-100</text>
<text x="105.1" y="131.9">11.1-T0</text>
<text x="131.6" y="126.6">10</text>
<text x="105.1" y="137.6">11.2-T0</text>
<text x="130.9" y="132.3">10</text>
<text x="131.6" y="137.6">10</text>
<text x="131.2" y="142.5">10</text>
<text x="158.4" y="141.5">Mas.in cabina</text>
<text x="35.3" y="149.6">Circuite ax inversor</text>
<text x="105.1" y="147.8">15.2-T0</text>
<text x="131.2" y="147.8">10</text>
<text x="158.4" y="146.4">la ax inversor</text>
<text x="35.6" y="154.5">fata de caroserie</text>
<text x="104.4" y="152.8">29.1-T0</text>
<text x="131.2" y="153.1">10</text>
<text x="104.4" y="158">29.2-T0</text>
<text x="131.6" y="158.4">10</text>
<text x="104.4" y="163.3">31.1-T0</text>
<text x="104.1" y="168.6">31.2-T0</text>
<text x="104.1" y="173.9">T1.1-T0</text>
<text x="131.6" y="168.3">10</text>
<text x="131.6" y="173.6">10</text>
<text x="37" y="178.5">fata de caroserie</text>
<text x="37" y="175">Circuite tractiune</text>
<text x="104.4" y="179.2">T1.2-T0</text>
<text x="131.6" y="178.5">10</text>
<text x="153.8" y="174.3">Mas.in controlere</text>
<text x="104.8" y="185.2">B03-T0</text>
<text x="131.2" y="185.6">10</text>
<text x="35.3" y="186.6">fata de caroserie</text>
<text x="104.8" y="191.9">C03-T0</text>
<text x="131.2" y="191.6">10</text>
<text x="157" y="187">T0 izolat</text>
<text x="105.1" y="197.2">C07.1-T0</text>
<text x="131.2" y="197.2">10</text>
<text x="105.5" y="202.1">C07.2-T0</text>
<text x="131.2" y="202.1">10</text>
<text x="38.5" y="209.2">Circuite incalzire</text>
<text x="105.5" y="207.4">C11.1-T0</text>
<text x="131.2" y="207.4">10</text>
<text x="38.1" y="213.4">fata de caroserie</text>
<text x="105.8" y="212.7">C11.2-T0</text>
<text x="131.2" y="212.7">10</text>
<text x="161.2" y="213.8">deschise</text>
<text x="131.2" y="217.7">10</text>
<text x="160.2" y="218.7">T0 izolat</text>
<text x="105.8" y="223">C15.2-T0</text>
<text x="105.8" y="227.9">C19.1-T0</text>
<text x="131.2" y="223">10</text>
<text x="105.8" y="233.5">C19.2-T0</text>
<text x="131.2" y="233.5">10</text>
<text x="131.2" y="228.2">10</text>
<text x="35.6" y="239.2">Circuit solenoid</text>
<text x="104.4" y="238.5">S03-T0</text>
<text x="131.2" y="238.5">10</text>
<text x="158.7" y="239.2">T0 izolat</text>
<text x="25.4" y="245.9">10</text>
<text x="35.6" y="245.5">Circuite RTN</text>
<text x="104.8" y="244.1">P03.1-T0</text>
<text x="131.2" y="243.8">10</text>
<text x="159.5" y="245.9">T0 izolat</text>
<text x="131.2" y="249.1">10</text>
<text x="24.7" y="253.6">11</text>
<text x="35.3" y="253.6">Circuite 24V</text>
<text x="63.5" y="253.6">-caroserie</text>
<text x="104.8" y="254">100-200</text>
<text x="131.2" y="254.4">10</text>
<text x="154.5" y="253.6">Voltmetrul izolat</text>
<text x="104.4" y="259.3">303-200</text>
<text x="104.4" y="263.2">307-200</text>
<text x="131.2" y="258.9">10</text>
<text x="131.2" y="263.5">10</text>
<text x="24" y="268.5">12</text>
<text x="131.2" y="267.8">10</text>
<text x="161.6" y="268.8">200 izolat</text>
<text x="100.2" y="271.6" transform="rotate(-90 100.2 271.6)">500V</text>
<text x="103.7" y="272">393-200</text>
<text x="131.2" y="272">10</text>
<text x="24.7" y="279.8">13</text>
<text x="103.4" y="280.8">347.2-200</text>
<text x="103.7" y="276.6">347.1-200</text>
<text x="131.2" y="276.6">10</text>
<text x="131.2" y="280.8">10</text>
<text x="71.6" y="286.1">Controlor</text>
</g>
<g font-size="4.9">
<text x="96" y="49">M</text>
<text x="107.9" y="52.9">masura</text>
</g>
<g font-size="3.7">
<text x="99.6" y="43.8" transform="rotate(-90 99.6 43.8)">W</text>
<text x="147" y="42.6">W</text>
</g>
</svg>
